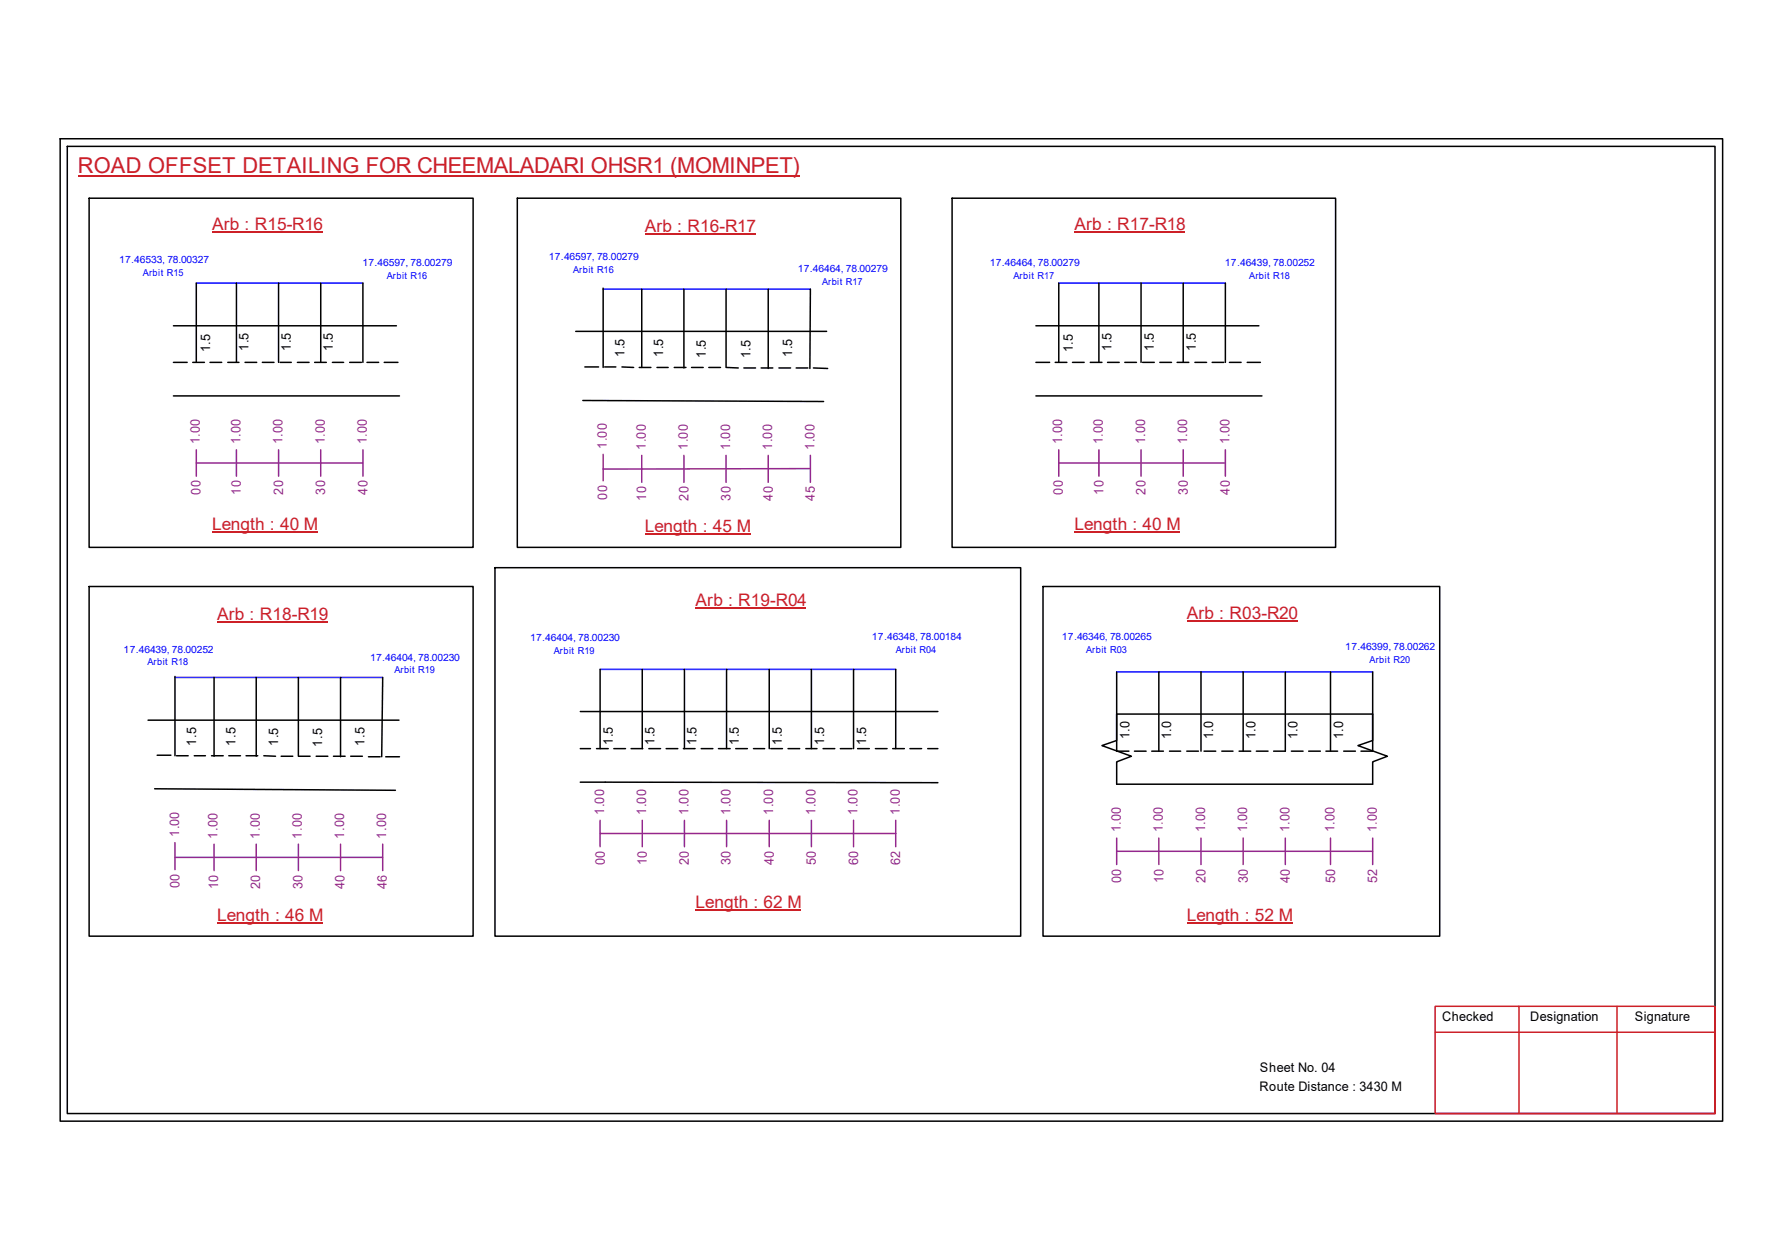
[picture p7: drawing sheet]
<svg xmlns="http://www.w3.org/2000/svg" width="297mm" height="210mm" viewBox="0 0 297 210" stroke-linecap="round" stroke-linejoin="round" font-family="sans-serif">
<g fill="none" stroke="#000" stroke-width=".25">
<path d="M10 23.1h277.1v163.7h-277.1zM11.2 24.4h274.7v161.1h-274.7zM14.9 33h64v58.2h-64zM86.2 33h64v58.2h-64zM158.7 33h63.9v58.2h-63.9zM28.9 54.3h37.2M32.7 47.2v13.2M39.4 47.2v13.2M46.4 47.2v13.2M53.5 47.2v13.2M60.5 47.2v13.2M96 55.2h41.8"/>
<path d="M100.5 48v13.2M107 48.2v13M114 48.2v13.1M121 48.2v13M128.1 48.2v13.2M135.1 48.2l-.1 13.2M172.7 54.3h37.1M176.5 47.2v13.2M183.2 47.2v13.2M190.2 47.2v13.2M197.2 47.2v13.2M204.3 47.2v13.2"/>
<path d="M28.9 66h37.7M28.9 60.4h2.3M32.1 60.4h2M35 60.4h2M38 60.4h1.8M40.8 60.4h2M43.7 60.4h2M46.7 60.4h1.9M49.6 60.4h1.9M52.4 60.4h2M55.4 60.4h1.9M58.3 60.4h1.9"/>
<path d="M61.2 60.4h1.9M64 60.4h2.3M97.2 66.7l40.1 .2M97.5 61.1h2.3M100.8 61.1h1.9M103.7 61.1l1.9 .1M106.5 61.2h2M109.5 61.2h1.9M112.4 61.2h1.9M115.3 61.2h1.9M118.1 61.2h2M121.1 61.2l2 .1"/>
<path d="M124 61.3h1.9M126.9 61.3h1.9M129.8 61.3h2M132.7 61.3h2M135.6 61.3l2.4 .1M172.7 66h37.7M172.7 60.4h2.3M175.9 60.4h1.9M178.8 60.4h1.9M181.7 60.4h2M184.6 60.4h2M187.5 60.4h1.9"/>
<path d="M190.5 60.4h1.9M193.3 60.4h2M196.2 60.4h2M199.2 60.4h1.9M202.1 60.4h1.9M204.9 60.4h2M207.9 60.4h2.2M14.9 97.7h64v58.3h-64zM82.5 94.6h87.6v61.4h-87.6zM173.9 97.7h66.1v58.3h-66.1zM24.7 120h41.8M29.2 112.7v13.2"/>
<path d="M35.7 112.9v13.1M42.7 112.9v13.1M49.7 112.9v13M56.8 112.9v13.2M63.8 112.9l-.2 13.2M96.7 118.5h59.6M100 111.5v13.2M107.1 111.5v13.2M114.1 111.5v13.2M121.1 111.5v13.2M128.2 111.5v13.2M135.3 111.5v13.2"/>
<path d="M142.3 111.5v13.2M149.3 111.5v13.2M186.1 119h42.7v4.4l-2.4 .8 4.9 1.8-2.5 .9v3.7h-42.7v-3.7l2.5-.9-4.9-1.8 2.4-.8zM186.1 111.9v13.2h2.1M193.2 111.9v13.2M200.2 111.9v13.2M207.2 111.9v13.2M214.2 111.9v13.2h-1.9M221.8 111.9v13.2M228.8 111.9v13.2h-1.9M25.8 131.4l40.1 .3M26.2 125.8h2.3"/>
<path d="M29.4 125.9h2M32.4 125.9h1.8M35.3 125.9h1.9M38.1 125.9h2M41 125.9h2M44 125.9l1.9 .1M46.9 126h1.9M49.7 126h2M52.7 126h1.9M55.6 126h1.9M58.5 126h1.9M61.4 126.1h2"/>
<path d="M64.3 126.1h2.3M96.7 130.3l59.6 .1M96.7 124.7h1.7M99.4 124.7h2M102.3 124.7h2M105.2 124.7h1.9M108.2 124.7h1.9M111 124.7h2M113.9 124.7h2M116.9 124.7h1.9M119.8 124.7h1.9M122.6 124.7h2"/>
<path d="M125.6 124.7h1.9M128.5 124.7h1.9M131.4 124.7h1.9M134.3 124.7h1.9M137.2 124.7h1.9M140.1 124.7h1.9M143 124.7h1.9M145.9 124.7h2M148.8 124.7h1.9M151.7 124.7h1.9M154.6 124.7h1.7M189.1 125.1h1.9"/>
<path d="M192 125.1h1.9M194.9 125.1h1.9M197.8 125.1h2M200.7 125.1h1.9M203.7 125.1h1.8M206.5 125.1h2M209.4 125.1h2M215.3 125.1h1.9M218.1 125.1h2M221 125.1h2M224 125.1h1.9"/>
</g>
<path d="M239.2 167.6h46.7v17.9h-46.7zM239.2 172h46.7M253.2 167.6v17.9M269.5 167.6v17.9" fill="none" stroke="#cc1f26" stroke-width=".25"/>
<path d="M13 29.3h120.3" fill="none" stroke="#cd2027" stroke-width=".25"/>
<path d="M32.7 47.2h27.8M100.5 48.2h34.6M176.5 47.2h27.8M29.2 112.9h34.6M100 111.5h49.3M186.1 111.9h42.7" fill="none" stroke="#00f" stroke-width=".25"/>
<g fill="none" stroke="#93278f" stroke-width=".25">
<path d="M32.7 77.1h27.8M32.7 74.9v4.4M39.4 74.9v4.4M46.4 74.9v4.4M53.5 74.9v4.4M60.5 74.9v4.4M100.5 75.7v4.4M107 75.9v4.4M114 75.9v4.4M121 75.9v4.4M128.1 75.9v4.4M135.1 78.1h-34.6"/>
<path d="M135.1 75.9v4.4M176.5 77.1h27.8M176.5 74.9v4.4M183.2 74.9v4.4M190.2 74.9v4.4M197.2 74.9v4.4M204.3 74.9v4.4M100 138.9h49.3M100 136.7v4.4M107.1 136.7v4.4M114.1 136.7v4.4M121.1 136.7v4.4"/>
<path d="M128.2 136.7v4.4M135.3 136.7v4.4M142.3 136.7v4.4M149.3 136.7v4.4M186.1 139.6v4.4M193.2 139.6v4.4M200.2 139.6v4.4M207.2 139.6v4.4M214.2 139.6v4.4M221.8 139.6v4.4M228.8 139.6v4.4M29.2 142.8h34.6"/>
<path d="M29.2 140.4v4.5M35.7 140.6v4.4M42.7 140.6v4.4M49.7 140.6v4.4M56.8 140.6v4.4M63.8 140.6v4.4M186.1 141.8h42.7"/>
</g>
<path d="M35.3 38.6h18.5M107.5 38.9h18.4M179.1 38.6h18.5M35.3 88.6h17.7M107.5 89h17.6M179.1 88.6h17.6M36.2 103.6h18.4M115.9 101.3h18.5M197.8 103.5h18.5M36.2 153.8h17.6M115.9 151.6h17.7M197.8 153.8h17.6" fill="none" stroke="#cd2027" stroke-width=".17"/>
<text font-size="3.6" fill="#cd2027" x="13" y="28.9">ROAD OFFSET DETAILING FOR CHEEMALADARI OHSR1 (MOMINPET)</text>
<g font-size="2.9" fill="#cd2027">
<text x="35.3" y="38.3">Arb : R15-R16</text>
<text x="107.5" y="38.6">Arb : R16-R17</text>
<text x="179.1" y="38.3">Arb : R17-R18</text>
<text x="35.3" y="88.3">Length : 40 M</text>
<text x="107.5" y="88.6">Length : 45 M</text>
<text x="179.1" y="88.3">Length : 40 M</text>
<text x="115.9" y="100.9">Arb : R19-R04</text>
<text x="36.2" y="103.3">Arb : R18-R19</text>
<text x="197.8" y="103.1">Arb : R03-R20</text>
<text x="36.2" y="153.4">Length : 46 M</text>
<text x="115.9" y="151.3">Length : 62 M</text>
<text x="197.8" y="153.5">Length : 52 M</text>
</g>
<g font-size="2.2">
<text x="35" y="58.7" transform="rotate(-90 35 58.7)">1.5</text>
<text x="41.4" y="58.4" transform="rotate(-90 41.4 58.4)">1.5</text>
<text x="48.5" y="58.4" transform="rotate(-90 48.5 58.4)">1.5</text>
<text x="55.5" y="58.4" transform="rotate(-90 55.5 58.4)">1.5</text>
<text x="104.1" y="59.4" transform="rotate(-90 104.1 59.4)">1.5</text>
<text x="110.5" y="59.4" transform="rotate(-90 110.5 59.4)">1.5</text>
<text x="117.6" y="59.6" transform="rotate(-90 117.6 59.6)">1.5</text>
<text x="125.1" y="59.7" transform="rotate(-90 125.1 59.7)">1.5</text>
<text x="132" y="59.4" transform="rotate(-90 132 59.4)">1.5</text>
<text x="178.9" y="58.7" transform="rotate(-90 178.9 58.7)">1.5</text>
<text x="185.3" y="58.4" transform="rotate(-90 185.3 58.4)">1.5</text>
<text x="192.3" y="58.4" transform="rotate(-90 192.3 58.4)">1.5</text>
<text x="199.3" y="58.4" transform="rotate(-90 199.3 58.4)">1.5</text>
<text x="32.7" y="124.2" transform="rotate(-90 32.7 124.2)">1.5</text>
<text x="39.2" y="124.2" transform="rotate(-90 39.2 124.2)">1.5</text>
<text x="46.4" y="124.3" transform="rotate(-90 46.4 124.3)">1.5</text>
<text x="53.7" y="124.4" transform="rotate(-90 53.7 124.4)">1.5</text>
<text x="60.7" y="124.2" transform="rotate(-90 60.7 124.2)">1.5</text>
<text x="102.1" y="124.1" transform="rotate(-90 102.1 124.1)">1.5</text>
<text x="109.1" y="124.1" transform="rotate(-90 109.1 124.1)">1.5</text>
<text x="116.1" y="124.1" transform="rotate(-90 116.1 124.1)">1.5</text>
<text x="123.1" y="124.1" transform="rotate(-90 123.1 124.1)">1.5</text>
<text x="130.3" y="124.1" transform="rotate(-90 130.3 124.1)">1.5</text>
<text x="137.4" y="124.1" transform="rotate(-90 137.4 124.1)">1.5</text>
<text x="144.4" y="124.1" transform="rotate(-90 144.4 124.1)">1.5</text>
<text x="188.3" y="123.2" transform="rotate(-90 188.3 123.2)">1.0</text>
<text x="195.2" y="123.2" transform="rotate(-90 195.2 123.2)">1.0</text>
<text x="202.2" y="123.2" transform="rotate(-90 202.2 123.2)">1.0</text>
<text x="209.3" y="123.2" transform="rotate(-90 209.3 123.2)">1.0</text>
<text x="216.3" y="123.2" transform="rotate(-90 216.3 123.2)">1.0</text>
<text x="223.9" y="123.2" transform="rotate(-90 223.9 123.2)">1.0</text>
<text x="240.4" y="170.1">Checked</text>
<text x="255.1" y="170.1">Designation</text>
<text x="272.5" y="170.1">Signature</text>
<text x="210" y="178.6">Sheet No. 04</text>
<text x="209.9" y="181.7">Route Distance : 3430 M</text>
</g>
<g font-size="2.2" fill="#93278f">
<text x="33.3" y="74" transform="rotate(-90 33.3 74)">1.00</text>
<text x="40.1" y="74" transform="rotate(-90 40.1 74)">1.00</text>
<text x="47.1" y="74" transform="rotate(-90 47.1 74)">1.00</text>
<text x="54.1" y="74" transform="rotate(-90 54.1 74)">1.00</text>
<text x="61.2" y="74" transform="rotate(-90 61.2 74)">1.00</text>
<text x="101.1" y="74.8" transform="rotate(-90 101.1 74.8)">1.00</text>
<text x="107.7" y="74.9" transform="rotate(-90 107.7 74.9)">1.00</text>
<text x="114.7" y="74.9" transform="rotate(-90 114.7 74.9)">1.00</text>
<text x="121.7" y="74.9" transform="rotate(-90 121.7 74.9)">1.00</text>
<text x="128.7" y="74.9" transform="rotate(-90 128.7 74.9)">1.00</text>
<text x="135.8" y="74.9" transform="rotate(-90 135.8 74.9)">1.00</text>
<text x="177.1" y="74" transform="rotate(-90 177.1 74)">1.00</text>
<text x="183.9" y="74" transform="rotate(-90 183.9 74)">1.00</text>
<text x="190.9" y="74" transform="rotate(-90 190.9 74)">1.00</text>
<text x="197.9" y="74" transform="rotate(-90 197.9 74)">1.00</text>
<text x="204.9" y="74" transform="rotate(-90 204.9 74)">1.00</text>
<text x="33.4" y="82.4" transform="rotate(-90 33.4 82.4)">00</text>
<text x="40.2" y="82.4" transform="rotate(-90 40.2 82.4)">10</text>
<text x="47.2" y="82.4" transform="rotate(-90 47.2 82.4)">20</text>
<text x="54.2" y="82.4" transform="rotate(-90 54.2 82.4)">30</text>
<text x="61.3" y="82.4" transform="rotate(-90 61.3 82.4)">40</text>
<text x="101.2" y="83.2" transform="rotate(-90 101.2 83.2)">00</text>
<text x="107.7" y="83.4" transform="rotate(-90 107.7 83.4)">10</text>
<text x="114.8" y="83.4" transform="rotate(-90 114.8 83.4)">20</text>
<text x="121.8" y="83.4" transform="rotate(-90 121.8 83.4)">30</text>
<text x="128.8" y="83.4" transform="rotate(-90 128.8 83.4)">40</text>
<text x="135.8" y="83.4" transform="rotate(-90 135.8 83.4)">45</text>
<text x="177.2" y="82.4" transform="rotate(-90 177.2 82.4)">00</text>
<text x="183.9" y="82.4" transform="rotate(-90 183.9 82.4)">10</text>
<text x="191" y="82.4" transform="rotate(-90 191 82.4)">20</text>
<text x="198" y="82.4" transform="rotate(-90 198 82.4)">30</text>
<text x="205" y="82.4" transform="rotate(-90 205 82.4)">40</text>
<text x="100.7" y="135.7" transform="rotate(-90 100.7 135.7)">1.00</text>
<text x="107.7" y="135.7" transform="rotate(-90 107.7 135.7)">1.00</text>
<text x="114.8" y="135.7" transform="rotate(-90 114.8 135.7)">1.00</text>
<text x="121.8" y="135.7" transform="rotate(-90 121.8 135.7)">1.00</text>
<text x="128.9" y="135.7" transform="rotate(-90 128.9 135.7)">1.00</text>
<text x="135.9" y="135.7" transform="rotate(-90 135.9 135.7)">1.00</text>
<text x="143" y="135.7" transform="rotate(-90 143 135.7)">1.00</text>
<text x="150" y="135.7" transform="rotate(-90 150 135.7)">1.00</text>
<text x="29.8" y="139.4" transform="rotate(-90 29.8 139.4)">1.00</text>
<text x="36.3" y="139.7" transform="rotate(-90 36.3 139.7)">1.00</text>
<text x="43.3" y="139.7" transform="rotate(-90 43.3 139.7)">1.00</text>
<text x="50.3" y="139.7" transform="rotate(-90 50.3 139.7)">1.00</text>
<text x="57.4" y="139.7" transform="rotate(-90 57.4 139.7)">1.00</text>
<text x="64.4" y="139.7" transform="rotate(-90 64.4 139.7)">1.00</text>
<text x="186.8" y="138.7" transform="rotate(-90 186.8 138.7)">1.00</text>
<text x="193.8" y="138.7" transform="rotate(-90 193.8 138.7)">1.00</text>
<text x="200.9" y="138.7" transform="rotate(-90 200.9 138.7)">1.00</text>
<text x="207.9" y="138.7" transform="rotate(-90 207.9 138.7)">1.00</text>
<text x="214.9" y="138.7" transform="rotate(-90 214.9 138.7)">1.00</text>
<text x="222.5" y="138.7" transform="rotate(-90 222.5 138.7)">1.00</text>
<text x="229.5" y="138.7" transform="rotate(-90 229.5 138.7)">1.00</text>
<text x="29.9" y="147.9" transform="rotate(-90 29.9 147.9)">00</text>
<text x="36.4" y="148.1" transform="rotate(-90 36.4 148.1)">10</text>
<text x="43.4" y="148.1" transform="rotate(-90 43.4 148.1)">20</text>
<text x="50.4" y="148.1" transform="rotate(-90 50.4 148.1)">30</text>
<text x="57.4" y="148.1" transform="rotate(-90 57.4 148.1)">40</text>
<text x="64.5" y="148.1" transform="rotate(-90 64.5 148.1)">46</text>
<text x="100.8" y="144.1" transform="rotate(-90 100.8 144.1)">00</text>
<text x="107.8" y="144.1" transform="rotate(-90 107.8 144.1)">10</text>
<text x="114.8" y="144.1" transform="rotate(-90 114.8 144.1)">20</text>
<text x="121.8" y="144.1" transform="rotate(-90 121.8 144.1)">30</text>
<text x="129" y="144.1" transform="rotate(-90 129 144.1)">40</text>
<text x="136" y="144.1" transform="rotate(-90 136 144.1)">50</text>
<text x="143" y="144.1" transform="rotate(-90 143 144.1)">60</text>
<text x="150.1" y="144.1" transform="rotate(-90 150.1 144.1)">62</text>
<text x="186.9" y="147.2" transform="rotate(-90 186.9 147.2)">00</text>
<text x="193.9" y="147.2" transform="rotate(-90 193.9 147.2)">10</text>
<text x="201" y="147.2" transform="rotate(-90 201 147.2)">20</text>
<text x="208" y="147.2" transform="rotate(-90 208 147.2)">30</text>
<text x="215" y="147.2" transform="rotate(-90 215 147.2)">40</text>
<text x="222.5" y="147.2" transform="rotate(-90 222.5 147.2)">50</text>
<text x="229.6" y="147.2" transform="rotate(-90 229.6 147.2)">52</text>
</g>
<g font-size="1.7" fill="#00f">
<text x="19.9" y="43.9">17.46533, 78.00327</text>
<text x="60.4" y="44.4">17.46597, 78.00279</text>
<text x="91.5" y="43.3">17.46597, 78.00279</text>
<text x="133" y="45.4">17.46464, 78.00279</text>
<text x="165" y="44.4">17.46464, 78.00279</text>
<text x="204.2" y="44.4">17.46439, 78.00252</text>
<text x="88.3" y="106.8">17.46404, 78.00230</text>
<text x="145.3" y="106.6">17.46348, 78.00184</text>
<text x="177" y="106.6">17.46346, 78.00265</text>
<text x="20.6" y="108.7">17.46439, 78.00252</text>
<text x="61.7" y="110.1">17.46404, 78.00230</text>
<text x="224.2" y="108.3">17.46399, 78.00262</text>
</g>
<g font-size="1.6" fill="#00f">
<text x="23.8" y="46">Arbit R15</text>
<text x="64.5" y="46.5">Arbit R16</text>
<text x="95.5" y="45.5">Arbit R16</text>
<text x="137" y="47.5">Arbit R17</text>
<text x="168.9" y="46.5">Arbit R17</text>
<text x="208.2" y="46.5">Arbit R18</text>
<text x="24.6" y="110.8">Arbit R18</text>
<text x="65.7" y="112.2">Arbit R19</text>
<text x="92.3" y="108.9">Arbit R19</text>
<text x="149.3" y="108.7">Arbit R04</text>
<text x="181.1" y="108.7">Arbit R03</text>
<text x="228.3" y="110.4">Arbit R20</text>
</g>
</svg>
